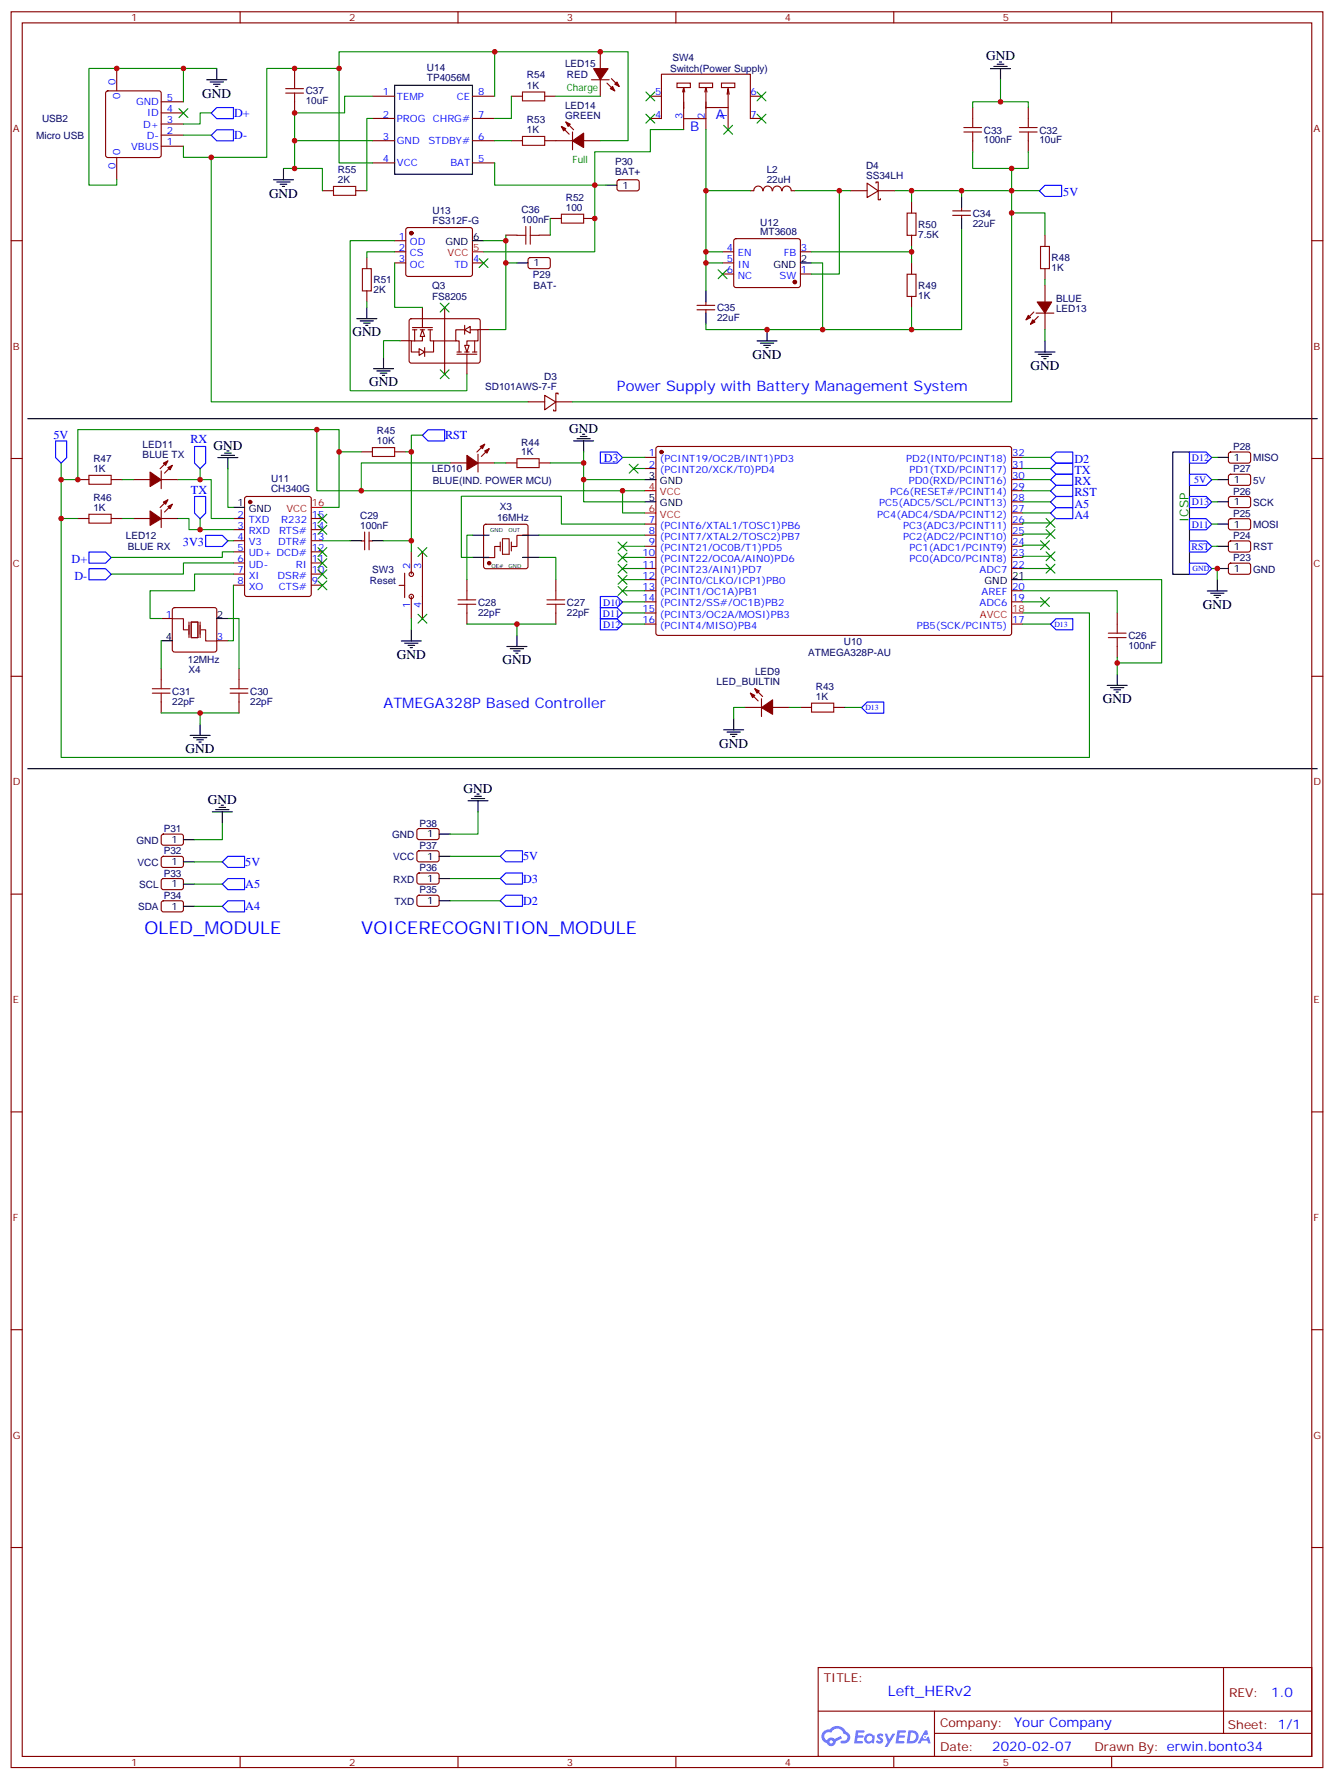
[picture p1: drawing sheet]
<svg xmlns="http://www.w3.org/2000/svg" width="423mm" height="565mm" viewBox="0 0 423 565" stroke-linecap="round" stroke-linejoin="round" font-family="sans-serif">
<g fill="none" stroke="#000" stroke-width=".35">
<path d="M305.2 62.3v3.5M305.2 69.4v3.5M224 92.3v3.5M224 99.3v3.6M254 83.5h3.5M8.8 132.9h409.2M204.6 159.3h3.5M204.6 152.3h3.5M372.2 143.5h5.3v38.8h-5.3zM386.3 159.3h3.5M386.3 152.3h3.5M386.3 145.2h3.5"/>
<path d="M74.1 161.1h3.5M111.1 171.7h3.6M118.2 171.7h3.5M149.9 177h5.3M149.9 169.9h5.3M165.8 177h5.3M165.8 169.9h5.3M386.3 173.4h3.5M386.3 166.4h3.5M68.8 196.4h3.5M321 184h3.6M386.3 180.5h3.5"/>
<path d="M51.2 203.4h3.5M8.8 244h409.2"/>
</g>
<g fill="none" stroke="#870000" stroke-width=".35">
<path d="M206.4 37.6h3.5M206.4 30.6h3.5M209.9 37.7v-14.1h28.2v14.1M214.8 26.4h4.3v1.4h-4.3zM216.6 29.2l.4-1.4v6.3M217 27.8l.3 1.4M217 32.4v8.7M217 37.7h7M221.9 26.4h4.2v1.4h-4.2zM224 27.8v13.3M224 27.8l.4 1.4M224 27.8l-.3 1.4"/>
<path d="M229 26.4h4.2v1.4h-4.2zM230.7 29.9l.4-1.8v6h-7.1M231.1 28.1l.3 1.8M231.1 34.1v7M238.1 37.6h3.6M238.1 30.6h3.6M308.7 34.1v3.5M326.3 34.1v3.5M275.2 58.1l3.5 2.5-3.5 2.1zM278 58.1v-.3h.7v5.6h.7v-.3M308.7 44.7v3.5M326.3 44.7v3.5"/>
<path d="M229.3 79.9h3.5M233.1 76l.4-.2h19.8l.5 .2 .2 .5-.1 14.4-.6 .4-20-.1-.5-.6v-14.1zM238.1 60.5h1.1M239.2 60.6a1.41 1.41 0 0 1 1.4-1.5 1.41 1.41 0 0 1 1.4 1.5M242.2 60.6a1.41 1.41 0 0 1 1.4-1.5 1.41 1.41 0 0 1 1.4 1.5M245.2 60.6a1.41 1.41 0 0 1 1.4-1.5 1.41 1.41 0 0 1 1.4 1.5M248.2 60.6a1.41 1.41 0 0 1 1.5-1.5 1.41 1.41 0 0 1 1.4 1.5M251.2 60.5h1M254 79.9h3.5M269.9 60.5h5.3M278.7 60.5h5.3M289.3 64.1v3.5"/>
<path d="M289.3 74.6v3.6M302.3 68.4h5.7M302.3 67h5.7M305.2 65.9v1.1M305.2 68.4v1M331.6 74.6v3.6M116.4 81.7v3.5M116.4 92.3v3.5M221.2 98.3h5.6M221.2 96.9h5.6M224 95.9v1M224 98.3v1.1"/>
<path d="M229.3 87h3.5M229.3 83.5h3.5M254 87h3.5M289.3 83.5v3.5M289.3 94.1v3.5M328.1 99.1l-2.5 2.4M328.8 99.4h5.6M331.6 85.2v3.6M331.6 90.5v5.3M331.6 99.3v5.3M130.1 101.4l.4-.2h21.5l.4 .7-.1 12.9-.6 .5-21.4-.1-.5-.6v-12.7zM130.9 104h6.3"/>
<path d="M130.9 104.7h1.4M131.6 104.7v3.5M133.3 104.7h1.5M134.1 104.7v3.5h-3.6v3.6h2.5M134.1 101.2v2.8M134.8 110.3v2.9M135.8 104.7h1.4M136.5 104.7v3.5h1.1v3.6h-2.8M137.6 108.2h7M141.1 101.2v14.1M145 112.5h6.3M145 111.8h1.4"/>
<path d="M147.5 104.7h-2.9v3.5h1.1v3.6M147.5 103.3v2.8M147.5 111.8h1.4M148.2 112.5v2.8M149.2 104.7h2.5v3.5h-3.5v3.6M149.9 111.8h1.4M150.6 108.2v3.6M329.5 100.5l-2.5 2.4M167.6 127.6h5.3M172.9 125.5l3.5 2.1-3.5 2.5zM176.4 127.6h5.3M177.1 125.2v-.4h-.7v5.7h-.7v-.4"/>
<path d="M24.7 152.3h3.5M35.3 152.3h3.5M42.3 152.3h5.3M51.2 152.3h5.2M51.2 149.5v5.6M53.3 146.3l-2.5 2.5M53.3 158.7l-2.5 2.4M54.7 147.7l-2.5 2.5M77.8 157.8l.5-.2h19.8l.6 .4 .1 30.7-.5 .6-20 .1-.6-.5-.1-30.6zM114.7 143.4h3.5M125.2 143.4h3.6M142.9 147h5.3"/>
<path d="M151.7 147h5.3M151.7 144.2v5.7M153.8 141l-2.5 2.5M155.2 142.4l-2.4 2.5M160.5 147h3.5M171.1 147h3.5M204.6 145.2h3.5M204.6 148.7h3.5M208.4 141.9l.4-.2 111.8 .1 .4 .6v58.9l-.7 .4-111.7-.1-.5-.6v-58.6zM321 145.2h3.6M321 148.7h3.6M321 159.3h3.6"/>
<path d="M321 155.8h3.6M321 152.3h3.6M390.1 157.8l.4-.2 5.9 .1 .5 .6-.1 2.4-.6 .4h-5.9l-.5-.7v-2.1zM390.1 150.8l.4-.2h5.9l.5 .7-.1 2.4-.6 .4-5.9-.1-.5-.6v-2.1zM390.1 143.7l.4-.2 5.9 .1 .5 .6-.1 2.4-.6 .4h-5.9l-.5-.7v-2.1zM24.7 164.6h3.5M35.3 164.6h3.5M42.3 164.6h5.3M51.2 161.8v5.7M51.2 164.6h5.2M54.7 160.1l-2.5 2.5M74.1 164.6h3.5"/>
<path d="M74.1 168.1h3.5M74.1 171.7h3.5M74.1 175.2h3.5M74.1 178.7h3.5M98.8 164.6h3.5M98.8 168.1h3.5M98.8 171.7h3.5M98.8 175.2h3.5M98.8 178.7h3.5M114.7 171.7h1M115.7 168.9v5.6M117.1 168.9v5.6"/>
<path d="M117.1 171.7h1.1M130.5 175.2v7M134.1 175.2v21.2M153.7 166.6l.5-.2h12.7l.5 .2 .2 .5v12.7l-.3 .5-.4 .2h-12.7l-.5-.2-.2-.5v-12.7zM158.7 173.5h-1.7v3.5h-3.5M167.6 170h-3.6v3.5h-1.7M204.6 166.4h3.5M204.6 169.9h3.5M204.6 173.4h3.5M204.6 177h3.5M321 166.4h3.6M321 169.9h3.6"/>
<path d="M321 173.4h3.6M321 177h3.6M321 162.8h3.6M390.1 179l.4-.2h5.9l.5 .7-.1 2.4-.6 .4-5.9-.1-.5-.6v-2.1zM390.1 171.9l.4-.2 5.9 .1 .5 .6-.1 2.4-.6 .5-5.9-.1-.5-.7v-2.1zM390.1 164.9l.4-.2h5.9l.5 .7-.1 2.4-.6 .4-5.9-.1-.5-.6v-2.1zM51.2 196.4h3.5M54.9 193.1l.5-.2h12.7l.5 .2 .2 .5v12.7l-.2 .5-.5 .2h-12.7l-.5-.2-.2-.5v-12.7zM74.1 185.8h3.5M74.1 182.2h3.5M98.8 185.8h3.5M98.8 182.2h3.5"/>
<path d="M126.6 185.8h1.8M128.4 182v7.7M130.5 189.3v7.1M148.2 184v3.5M148.2 194.6v3.5M176.4 184v3.5M176.4 194.6v3.5M204.6 180.5h3.5M204.6 184h3.5M204.6 187.5h3.5M204.6 191.1h3.5M204.6 194.6h3.5"/>
<path d="M204.6 198.1h3.5M321 180.5h3.6M321 187.5h3.6M321 191.1h3.6M321 198.1h3.6M354.5 194.6v3.5M51.2 212.2v3.6M68.8 203.4h3.5M75.8 212.2v3.6M239.5 218.6l2.5 2.5M354.5 205.2v3.5M51.2 222.8v3.5"/>
<path d="M75.8 222.8v3.5M236.4 224.6h5.3M238.1 220.1l2.5 2.4M241.7 221.8v5.7M245.2 224.6h5.3M254 224.6h3.5M264.6 224.6h3.5"/>
<circle cx="130.5" cy="189.4" r=".71"/>
<circle cx="130.5" cy="182.3" r=".71"/>
</g>
<g fill="#870000" stroke="#870000" stroke-width=".35">
<path d="M238.1 220.1l1.4 .7-.7 .7z"/>
<path d="M239.5 218.6l1.4 .8-.7 .7z"/>
<path d="M241.7 224.6l3.5-2.4v4.6z"/>
<path d="M153.8 143.2l1.4-.8-.7 1.5z"/>
<path d="M152.4 141.7l1.4-.7-.7 1.4z"/>
<path d="M148.2 144.6l3.5 2.4-3.5 2.1z"/>
<path d="M53.3 148.4l1.4-.7-.7 1.4z"/>
<path d="M51.9 147l1.4-.7-.7 1.4z"/>
<path d="M47.6 149.9l3.6 2.4-3.6 2.1z"/>
<path d="M53.3 160.8l1.4-.7-.7 1.4z"/>
<path d="M51.9 159.4l1.4-.7-.7 1.4z"/>
<path d="M47.6 162.2l3.6 2.5-3.6 2.1z"/>
<path d="M327.7 101.5l.7 .7-1.4 .7z"/>
<path d="M326.3 100.1l.7 .7-1.4 .7z"/>
<path d="M329.1 95.9h4.6l-2.1 3.5z"/>
<circle cx="155.2" cy="178.8" r=".53"/>
<circle cx="209.9" cy="143.5" r=".53"/>
<circle cx="79.4" cy="159.4" r=".53"/>
<circle cx="252.2" cy="89.5" r=".53"/>
</g>
<g fill="none" stroke="#a10000" stroke-width=".35">
<path d="M308.7 37.7v2.8M326.3 37.7v2.8M305.9 41.9h5.6M305.9 40.5h5.6M308.7 41.9v2.8M323.5 41.9h5.6M323.5 40.5h5.6M326.3 41.9v2.8M287.9 67.7h2.8v7h-2.8zM330.2 78.2h2.8v7.1h-2.8zM115 85.3h2.8v7.1h-2.8zM287.9 87.1h2.8v7h-2.8z"/>
<path d="M28.2 150.9h7.1v2.8h-7.1zM118.2 142.1h7v2.8h-7zM164 145.6h7.1v2.8h-7.1zM28.2 163.3h7.1v2.8h-7.1zM145.3 191.8h5.7M145.3 190.4h5.7M148.2 187.6v2.8M148.2 191.8v2.9M173.6 191.8h5.6M173.6 190.4h5.6M176.4 187.6v2.8M176.4 191.8v2.9"/>
<path d="M354.5 198.2v2.8M48.3 218.6h5.7M51.2 215.8v2.8M73 218.6h5.7M75.8 215.8v2.8M351.7 202.4h5.7M351.7 201h5.7M354.5 202.4v2.8M48.3 220.1h5.7M51.2 220.1v2.8M73 220.1h5.7M75.8 220.1v2.8"/>
<path d="M257.5 223.2h7.1v2.9h-7.1z"/>
</g>
<path d="M158.7 172.1v2.8M159.5 171h2.1v5h-2.1zM162.3 172.1v2.8" fill="none" stroke="#871200" stroke-width=".35"/>
<path d="M204.6 155.8h3.5M98.8 161.1h3.5M204.6 162.8h3.5M321 194.6h3.6" fill="none" stroke="#f00" stroke-width=".35"/>
<path d="M54.7 196.4h3.5v3.5h1.4M60 197.5v4.9M60.7 197.5h2.1v4.9h-2.1zM63.5 197.5v4.9M63.9 199.9h1.4v3.6h3.5" fill="none" stroke="#870012" stroke-width=".35"/>
<g fill="#fff" stroke="#870000" stroke-width=".35">
<path d="M134.1 104.7l.7 2.1h-1.5z"/>
<path d="M133 110.7l1.8 1.1-1.8 1z"/>
<path d="M147.5 109.6h1.4l-.7 2.2z"/>
<path d="M147.5 104.7l1.7-1.1v2.2z"/>
</g>
<g fill="none" stroke="#870000" stroke-width=".35">
<path d="M3.5 3.7h416.3v557.4h-416.3zM7.1 7.3h409.2v550.3h-409.2zM76.2 3.7v3.6M145.3 3.7v3.6M190.5 16.4v5.3M214.5 3.7v3.6M283.6 3.7v3.6M352.8 3.7v3.6M33.7 29.1l.5-.2h16.2l.5 .2 .3 .5v19.7l-.3 .5-.5 .2h-16.2l-.5-.2-.2-.5v-19.7zM37 21.7v7.1M51.2 32.3h7M51.2 35.8h7"/>
<path d="M51.2 39.4h7M93.5 21.7v3.6M93.5 32.3v3.5M118.2 30.6h7M118.2 37.6h7M149.9 30.6h7.1M149.9 37.6h7.1M162.3 30.6h3.5M172.9 30.6h3.5M179.6 38.7l2.4 2.5M187.7 25.3h5.6M190.5 25.3v5.3"/>
<path d="M192.6 26.4l2.5 2.5M194 25l2.5 2.4M37 50v7M51.2 42.9h7M51.2 46.4h7M118.2 44.7h7M118.2 51.7h7M149.9 44.7h7.1M149.9 51.7h7.1M162.3 44.7h3.5M172.9 44.7h8.8M178.2 40.1l2.4 2.5"/>
<path d="M181.7 41.9v5.6M185.2 44.7h5.3M196 57.3l.5-.2h5.9l.4 .7v2.4l-.7 .4-5.9-.1-.4-.6v-2.1zM3.5 76.4h3.6M102.3 60.5h3.5M112.9 60.5h3.5M125.2 76.4h3.6M125.2 79.9h3.6M129 72.4l.5-.2h19.7l.5 .2 .2 .5v14.4l-.7 .5-20-.1-.4-.6v-14.2zM160.5 74.6h3.5M171.1 74.6h3.5M174.6 69.4h3.6"/>
<path d="M185.2 69.4h3.5M416.3 76.4h3.5M125.2 83.5h3.6M134.1 97.6v3.5M141.1 97.6v3.5M149.9 83.5h3.6M167.8 82l.5-.2h5.9l.4 .7v2.4l-.7 .4-5.9-.1-.4-.6v-2.1zM127 108.2h3.5M141.1 115.2v3.5M148.2 115.2v3.5M151.7 104.6h3.5M3.5 145.6h3.6"/>
<path d="M416.3 145.6h3.5M3.5 214.7h3.6M416.3 214.7h3.5M3.5 283.8h3.6M416.3 283.8h3.5M3.5 353h3.6M416.3 353h3.5M3.5 422.1h3.6M416.3 422.1h3.5M3.5 491.3h3.6M416.3 491.3h3.5M259.6 529.4h156.7v28.2h-156.7z"/>
<path d="M388.3 529.4v20.9M76.2 557.6v3.5M145.3 557.6v3.5M214.5 557.6v3.5M259.7 543.2h156.4M283.6 557.6v3.5M296.6 550.3h119.5M296.6 543.2v14.1M352.8 557.6v3.5"/>
</g>
<path d="M125.2 27.1h24.7v28.2h-24.7zM192.3 58.8h3.5M149.9 76.4h3.6M164 83.5h3.6" fill="none" stroke="#000" stroke-width=".35"/>
<path d="M90.7 29.6h5.6M90.7 28.1h5.6M93.5 25.3v2.8M93.5 29.6v2.8M165.8 29.2h7.1v2.8h-7.1zM105.8 59.2h7.1v2.8h-7.1zM165.8 43.3h7.1v2.8h-7.1zM164 74.7h2.9M166.9 71.9v5.6M168.3 71.9v5.6M168.3 74.7h2.8M178.2 68h7v2.8h-7z" fill="none" stroke="#a10000" stroke-width=".35"/>
<g fill="#870000" stroke="#870000" stroke-width=".35">
<path d="M178.2 40.1l1.4 .7-.7 .8z"/>
<path d="M179.6 38.7l1.4 .7-.7 .7z"/>
<path d="M181.7 44.7l3.5-2.4v4.5z"/>
<path d="M193.7 28.1l.7-.7 .7 1.5z"/>
<path d="M195.1 26.7l.7-.7 .7 1.4z"/>
<path d="M188.4 21.8h4.6l-2.5 3.5z"/>
<circle cx="130.5" cy="74" r=".53"/>
</g>
<path d="M149.9 79.9h3.6" fill="none" stroke="#f00" stroke-width=".35"/>
<g fill="#5487ff">
<path d="M278.6 550.6a1.22 1.22 0 0 1 1.7 .2l-.3 .6a.47 .47 0 0 0-.4-.4 .47 .47 0 0 0-.5 .2l.2 .2a1.14 1.14 0 0 1 .7 1.8 1.14 1.14 0 0 1-1.9 0l-.2-.2 .5-.6 .7 .4a.29 .29 0 0 0 .4-.2 .29 .29 0 0 0-.3-.3 1.04 1.04 0 0 1-.6-1.7z"/>
<path d="M271.6 549.3h2.4l.3 .2-.1 .5h-1.8l-.2 .9h1.6l.3 .4-.4 .3h-1.6l-.1 1.1 1.7 .1 .2 .3-.2 .3-2.7 .1z"/>
<path d="M284.8 549.3l2.7 .2-.2 .5h-1.8l-.1 .9h1.5l.3 .4-.4 .3h-1.5l-.2 1.1 1.7 .1 .2 .3-.2 .3-2.6 .1z"/>
<path d="M293.5 549.3h.7l.4 1.3-.6 .3a.69 .69 0 0 0-1.1 .3 .69 .69 0 0 0 .5 .9 .69 .69 0 0 0 .9-.6l.4-.3 .6 2.2h-.8l-.2-.8h-1.7l-.5 .8h-.9z"/>
<path d="M280.8 550.4h.7l.7 1.8 1.1-1.8h.8l-2.5 4.2h-.9l1-1.6z"/>
<path d="M288.3 549.3l-.6 4.2h1.4a2.11 2.11 0 0 0 2.4-2.2 2.11 2.11 0 0 0-2.5-2zM289 550a1.43 1.43 0 0 1 1.7 1.6 1.43 1.43 0 0 1-2 1.1z"/>
<path d="M274.6 550.9a1.54 1.54 0 0 0 0 2.2 1.54 1.54 0 0 0 2.1 .1l.6 .3 .3-2.3-.6-.3a1.49 1.49 0 0 0-2.4 0zM274.9 551.9a.95 .95 0 0 1 1.9 0 .95 .95 0 0 1-1.9 0z"/>
<path d="M261.4 549.7a2.18 2.18 0 0 0 1 3.7 1.44 1.44 0 0 0 1.7 .9 1.44 1.44 0 0 0 1.1-1.5l2-1-.4-.7-1.9 1a1.47 1.47 0 0 0-2.5 .4 1.39 1.39 0 0 1-.6-1.9 1.39 1.39 0 0 1 2-.5 2.12 2.12 0 0 1 2.1-1.3 2.12 2.12 0 0 1 1.9 1.7 1.14 1.14 0 0 1 1.1 1.4 1.14 1.14 0 0 1-1.6 .7 .43 .43 0 0 0-.6 .4 .43 .43 0 0 0 .4 .5 1.98 1.98 0 0 0 2.6-1.3 1.98 1.98 0 0 0-1.3-2.5 3.1 3.1 0 0 0-5.2-.7l-.9 .1zM263.2 553a.55 .55 0 0 1 1.1 0 .55 .55 0 0 1-1.1 0z"/>
<circle cx="293.6" cy="551.4" r=".26"/>
</g>
<path d="M51.4 265l.5-.2 5.9 .1 .4 .6-.1 2.4-.6 .4h-5.9l-.4-.7v-2.1zM51.4 272.1l.5-.2h5.9l.4 .7-.1 2.3-.6 .5-5.9-.1-.4-.6v-2.1zM51.4 279.1l.5-.2 5.9 .1 .4 .6-.1 2.4-.6 .4h-5.9l-.4-.7v-2.1zM132.5 277.3l.5-.2 5.9 .1 .4 .6v2.4l-.7 .5-5.9-.1-.4-.6v-2.2zM132.5 270.3l.5-.2h5.9l.4 .7v2.4l-.7 .4-5.9-.1-.4-.6v-2.1zM132.5 263.2l.5-.2 5.9 .1 .4 .6v2.4l-.7 .5-5.9-.1-.4-.6v-2.2zM51.4 286.2l.5-.2h5.9l.4 .7-.1 2.4-.6 .4-5.9-.1-.4-.6v-2.1zM132.5 284.4l.5-.2 5.9 .1 .4 .6v2.4l-.7 .4h-5.9l-.4-.7v-2.1z" fill="none" stroke="#870000" stroke-width=".35"/>
<g fill="none" stroke="#000" stroke-width=".35">
<path d="M317.1 19.7h.8M65.6 25.3h6.4M66.7 26h4.2M67.7 26.7h2.1M68.4 27.4h.7M68.8 21.8v3.5M314.3 21.8h6.4M315.4 21.1h4.2M316.4 20.4h2.2M317.5 21.8v3.5M86.8 57.1h6.3M87.8 57.8h4.3"/>
<path d="M88.9 58.5h2.1M89.6 59.2h.7M90 53.5v3.6M116.4 97.6v3.6M113.2 101.2h6.4M114.3 101.9h4.2M115.4 102.6h2.1M116.1 103.3h.7M118.5 117h6.4M119.6 117.8h4.2M120.6 118.5h2.2M121.4 119.2h.7"/>
<path d="M121.7 113.5v3.5M240.2 108.2h6.4M241.3 108.9h4.2M242.4 109.6h2.1M243.1 110.3h.7M243.4 104.7v3.5M328.4 111.8h6.4M329.5 112.5h4.2M330.6 113.2h2.1M331.3 113.9h.7M331.6 108.2v3.6M182 140h6.4"/>
<path d="M183.1 139.3h4.2M184.1 138.6h2.2M184.9 137.9h.7M185.2 140v3.5M69.1 145.3h6.4M70.2 144.6h4.2M71.3 143.9h2.1M72 143.2h.7M72.3 145.3v3.5M130.5 199.9v3.6M383.1 187.6h6.4M384.2 188.3h4.2"/>
<path d="M385.2 189h2.1M385.9 189.7h.7M386.3 184.1v3.5M127.4 203.5h6.3M128.4 204.2h4.2M129.5 204.9h2.1M130.2 205.6h.7M160.9 205.2h6.3M161.9 205.9h4.3M163 206.7h2.1M163.7 207.4h.7M164 201.7v3.5"/>
<path d="M351.4 217.6h6.3M352.4 218.3h4.3M353.5 219h2.1M354.2 219.7h.7M354.5 214.1v3.5M60.3 233.5h6.4M61.4 234.2h4.2M62.4 234.9h2.2M63.1 235.6h.8M63.5 229.9v3.6M229.7 231.7h6.3M230.7 232.4h4.2"/>
<path d="M231.8 233.1h2.1M232.5 233.8h.7M232.8 228.2v3.5M67.4 257.7h6.3M68.4 257h4.3M69.5 256.3h2.1M70.2 255.6h.7M70.6 257.7v3.6M148.5 254.2h6.4M149.6 253.5h4.2M150.6 252.8h2.2M151.3 252.1h.7"/>
<path d="M151.7 254.2v3.5M58.2 266.6h3.5M58.2 273.6h3.5M139.3 278.9h3.6M139.3 271.9h3.6M139.3 264.8h3.6M58.2 280.7h3.5M58.2 287.7h3.5M139.3 286h3.6"/>
</g>
<g fill="none" stroke="#00f" stroke-width=".35">
<path d="M67 35.9l1.8-1.8h5.3v3.6h-5.3zM67 43l1.8-1.8h5.3v3.5h-5.3zM329.8 60.6l1.8-1.8h5.3v3.6h-5.3zM17.6 140h3.6v5.3l-1.8 1.7-1.8-1.7zM135.8 136.4h5.3v3.6h-5.3l-1.7-1.8zM61.7 157.6h3.6v5.3l-1.8 1.8-1.8-1.8zM61.7 141.7h3.6v5.3l-1.8 1.8-1.8-1.8zM190.5 143.5h5.3l1.8 1.8-1.8 1.7h-5.3zM333.4 152.3l1.7-1.7h5.3v3.5h-5.3zM333.4 155.9l1.7-1.8h5.3v3.5h-5.3zM333.4 159.4l1.7-1.8h5.3v3.5h-5.3zM335.1 143.5h5.3v3.5h-5.3l-1.7-1.7z"/>
<path d="M335.1 147h5.3v3.6h-5.3l-1.7-1.8zM377.5 157.6h5.3l1.7 1.8-1.7 1.7h-5.3zM377.5 150.6h5.3l1.7 1.7-1.7 1.8h-5.3zM377.5 143.5h5.3l1.7 1.8-1.7 1.7h-5.3zM28.2 175.3h5.3l1.8 1.7-1.8 1.8h-5.3zM65.3 170h5.3l1.7 1.7-1.7 1.8h-5.3zM333.4 162.9l1.7-1.8h5.3v3.6h-5.3zM377.5 178.8h5.3l1.7 1.7-1.7 1.8h-5.3zM377.5 171.7h5.3l1.7 1.8-1.7 1.8h-5.3zM377.5 164.7h5.3l1.7 1.7-1.7 1.8h-5.3zM28.2 180.5h5.3l1.8 1.8-1.8 1.8h-5.3zM190.5 196.4h5.3l1.8 1.8-1.8 1.7h-5.3z"/>
<path d="M190.5 192.9h5.3l1.8 1.8-1.8 1.7h-5.3zM190.5 189.4h5.3l1.8 1.7-1.8 1.8h-5.3zM333.4 198.2l1.7-1.8h5.3v3.5h-5.3zM275.2 222.9h5.3v3.5h-5.3l-1.8-1.8zM70.6 273.6l1.7-1.7h5.3v3.5h-5.3zM158.7 271.9l1.8-1.8h5.3v3.5h-5.3zM158.7 278.9l1.8-1.8h5.3v3.6h-5.3zM70.6 280.7l1.7-1.8h5.3v3.5h-5.3zM70.6 287.7l1.7-1.7h5.3v3.5h-5.3zM158.7 286l1.8-1.8h5.3v3.5h-5.3z"/>
</g>
<g fill="none" stroke="#008700" stroke-width=".35">
<path d="M157 16.4h42.3v28.3h-8.8M58.2 32.3v-10.6h-30v37.1h8.8v-1.8M58.2 21.7h10.6M67 35.8h-3.5v3.6h-5.3M107.6 21.7v-5.3h49.4v14.2M118.2 37.6h-1.8v22.9M118.2 30.6h-8.8v5.2h-15.9v17.7h-3.5M162.3 30.6v7h-5.3M176.4 30.6h14.1M308.7 34.1v-1.8h17.6v1.8M317.5 25.3v7M58.2 46.4v3.6h26.5v-28.3h22.9v30h10.6"/>
<path d="M58.2 42.9h8.8M67 50v77.6h100.6M93.5 53.5h8.8v7M93.5 44.7h24.7M157 51.7v7.1h35.3M157 44.7h5.3M217 41.1h-10.6v7.1h-17.7v31.7h-35.2M224 41.1v42.4h5.3M308.7 48.2v5.3h17.6v-5.3M321 53.5v74.1h-139.3M125.2 79.9h-8.8v1.8M125.2 76.4h-14.1v47.6h37.1v-5.3"/>
<path d="M160.5 76.4v7.1h3.5M160.5 74.6v1.8h-7M174.6 69.4v5.2M224 60.5h14.1M224 79.9h5.3M252.2 60.5h14.1v26.5h-8.8M257.5 79.9h31.8M266.3 60.5h3.6M284 60.5h5.3v3.6M289.3 60.5h15.9v1.8M289.3 78.2v5.3M305.2 72.9v31.7h-15.9"/>
<path d="M305.2 60.5h24.6M321 67.6h10.6v7M116.4 95.8v1.8M125.2 83.5v14.1h8.9M160.5 83.5v21.1h-5.3M224 83.5v8.8M257.5 83.5h3.6v21.1h-37.1v-1.7M289.3 97.6v7h-28.2M331.6 88.8v1.7M127 108.2h-5.3v5.3M331.6 104.6v3.6M100.5 136.4v19.4h104.1"/>
<path d="M134.1 138.1h-3.6v5.3h-1.7M19.4 152.3h5.3v-15.9h82.9v24.7h-5.3M19.4 147v17.6h5.3M38.8 152.3h3.5M56.4 152.3h10.6v12.3h7.1M63.5 148.7v3.6M72.3 148.7v12.4h1.8M107.6 143.4h7.1M130.5 143.4v28.3h-8.8M142.9 147h-28.2v8.8M157 147h3.5M174.6 147h10.6"/>
<path d="M185.2 152.3v7h19.4M185.2 143.4v8.9h19.4M197.6 155.8v7h7M197.6 145.2h7M201.1 148.7h3.5M324.6 145.2h8.8M324.6 159.3h8.8M324.6 152.3h8.8M324.6 148.7h8.8M324.6 155.8h8.8M384.5 145.2h1.8M384.5 159.3h1.8"/>
<path d="M384.5 152.3h1.8M19.4 164.6v75.9h326.3v-45.9h-21.1M38.8 164.6h3.5M56.4 164.6h3.6v3.5h14.1M63.5 164.6v3.5M72.3 171.7h1.8M74.1 178.7h-15.9v3.5h-22.9M74.1 175.2h-3.5v1.8h-35.3M102.3 171.7h8.8M130.5 171.7v3.5M149.9 169.9h-1.7v14.1M171.1 177h5.3v7"/>
<path d="M171.1 169.9h33.5M197.6 173.4h7M197.6 177h7M204.6 166.4h-26.4v-8.8h-31.8v19.4h3.5M324.6 162.8h8.8M331.6 173.1h-7v.3M333.4 166h-8.8v.4M333.4 169.5h-8.8v.4M333.4 176.6h-8.8v.4M384.5 173.4h1.8M384.5 166.4h1.8M72.3 196.4h3.5v15.8"/>
<path d="M74.1 185.8v17.6h-1.8M74.1 182.2h-12.4v5.3h-14.1v8.9h3.6M130.5 196.4v3.5M148.2 198.1h28.2M164 198.1v3.5M197.6 180.5h7M197.6 191.1h7M197.6 198.1h7M197.6 194.6h7M197.6 187.5h7M197.6 184h7M324.6 184h44.1v26.5h-14.2"/>
<path d="M324.6 187.5h29.9v7.1M324.6 180.5h8.8M324.6 191.1h7M324.6 198.1h8.8M384.5 180.5h1.8v3.5M51.2 203.4v8.8M354.5 208.7v5.3M51.2 226.3h24.6M63.5 226.3v3.6M236.4 224.6h-3.6v3.5M250.5 224.6h3.5M268.1 224.6h5.3"/>
<path d="M151.7 257.7v7.1h-8.8M61.7 273.6h8.9M70.6 261.3v5.3h-8.9M142.9 271.9h15.8M142.9 278.9h15.8M61.7 280.7h8.9M61.7 287.7h8.9M142.9 286h15.8"/>
</g>
<g fill="#c00">
<circle cx="114.7" cy="155.8" r=".88"/>
<circle cx="185.2" cy="152.3" r=".88"/>
<circle cx="197.6" cy="155.8" r=".88"/>
<circle cx="354.5" cy="210.5" r=".88"/>
<circle cx="164" cy="198.1" r=".88"/>
<circle cx="100.5" cy="136.4" r=".88"/>
<circle cx="130.5" cy="143.4" r=".88"/>
<circle cx="24.7" cy="152.3" r=".88"/>
<circle cx="63.5" cy="168.1" r=".88"/>
<circle cx="19.4" cy="152.3" r=".88"/>
<circle cx="321" cy="67.6" r=".88"/>
<circle cx="317.5" cy="32.3" r=".88"/>
<circle cx="305.2" cy="60.5" r=".88"/>
<circle cx="67" cy="50" r=".88"/>
<circle cx="289.3" cy="104.6" r=".88"/>
<circle cx="261.1" cy="104.6" r=".88"/>
<circle cx="188.7" cy="58.8" r=".88"/>
<circle cx="157" cy="16.4" r=".88"/>
<circle cx="93.5" cy="53.5" r=".88"/>
<circle cx="37" cy="21.7" r=".88"/>
<circle cx="58.2" cy="21.7" r=".88"/>
<circle cx="93.5" cy="21.7" r=".88"/>
<circle cx="107.6" cy="21.7" r=".88"/>
<circle cx="93.5" cy="35.8" r=".88"/>
<circle cx="93.5" cy="44.7" r=".88"/>
<circle cx="190.5" cy="16.4" r=".88"/>
<circle cx="188.7" cy="69.4" r=".88"/>
<circle cx="160.5" cy="76.4" r=".88"/>
<circle cx="160.5" cy="83.5" r=".88"/>
<circle cx="224" cy="79.9" r=".88"/>
<circle cx="224" cy="60.5" r=".88"/>
<circle cx="224" cy="83.5" r=".88"/>
<circle cx="243.4" cy="104.6" r=".88"/>
<circle cx="266.3" cy="60.5" r=".88"/>
<circle cx="289.3" cy="79.9" r=".88"/>
<circle cx="289.3" cy="60.5" r=".88"/>
<circle cx="321" cy="60.5" r=".88"/>
<circle cx="321" cy="53.5" r=".88"/>
<circle cx="63.5" cy="152.3" r=".88"/>
<circle cx="63.5" cy="226.3" r=".88"/>
<circle cx="107.6" cy="143.4" r=".88"/>
<circle cx="130.5" cy="171.7" r=".88"/>
<circle cx="19.4" cy="164.6" r=".88"/>
<circle cx="386.3" cy="180.5" r=".88"/>
<circle cx="185.2" cy="147" r=".88"/>
</g>
<g fill="#c00" stroke="#008700" stroke-width=".35">
<path d="M199.7 147.4l2.8 2.8zM199.7 150.2l2.8-2.8z"/>
<path d="M196.1 172.1l2.9 2.8zM199 172.1l-2.9 2.8z"/>
<path d="M196.1 175.6l2.9 2.8zM196.1 178.4l2.9-2.8z"/>
<path d="M196.1 179.1l2.9 2.9zM199 179.1l-2.9 2.9z"/>
<path d="M196.1 182.7l2.9 2.8zM196.1 185.5l2.9-2.8z"/>
<path d="M196.1 186.2l2.9 2.8zM199 186.2l-2.9 2.8z"/>
<path d="M332 179.1l2.8 2.9zM334.8 179.1l-2.8 2.9z"/>
<path d="M330.2 189.7l2.8 2.8zM333 189.7l-2.8 2.8z"/>
<path d="M132.6 195l2.9 2.8zM135.5 195l-2.9 2.8z"/>
<path d="M132.6 173.8l2.9 2.9zM135.5 173.8l-2.9 2.9z"/>
<path d="M100.9 184.4l2.8 2.8zM103.7 184.4l-2.8 2.8z"/>
<path d="M100.9 180.9l2.8 2.8zM103.7 180.9l-2.8 2.8z"/>
<path d="M100.9 177.4l2.8 2.8zM103.7 177.4l-2.8 2.8z"/>
<path d="M100.9 173.8l2.8 2.9zM103.7 173.8l-2.8 2.9z"/>
<path d="M100.9 166.8l2.8 2.8zM103.7 166.8l-2.8 2.8z"/>
<path d="M100.9 163.3l2.8 2.8zM103.7 163.3l-2.8 2.8z"/>
<path d="M227.9 85.6l2.8 2.9zM230.7 85.6l-2.8 2.9z"/>
<path d="M229.7 39.8l2.8 2.8zM232.5 39.8l-2.8 2.8z"/>
<path d="M240.2 29.2l2.9 2.8zM243.1 29.2l-2.9 2.8z"/>
<path d="M240.2 36.3l2.9 2.8zM243.1 36.3l-2.9 2.8z"/>
<path d="M205 36.3l2.8 2.8zM207.8 36.3l-2.8 2.8z"/>
<path d="M205 29.2l2.8 2.8zM207.8 29.2l-2.8 2.8z"/>
<path d="M139.7 117.4l2.8 2.8zM142.5 117.4l-2.8 2.8z"/>
<path d="M139.7 96.2l2.8 2.9zM139.7 99.1l2.8-2.9z"/>
<path d="M152 82.1l2.9 2.8zM154.9 82.1l-2.9 2.8z"/>
<path d="M56.8 34.5l2.8 2.8zM56.8 37.3l2.8-2.8z"/>
<path d="M332 175.2l2.8 2.8zM332 178l2.8-2.8z"/>
<path d="M330.2 171.7l2.8 2.8zM333 171.7l-2.8 2.8z"/>
<path d="M332 168.1l2.8 2.9zM332 171l2.8-2.9z"/>
<path d="M332 164.6l2.8 2.8zM334.8 164.6l-2.8 2.8z"/>
</g>
<g font-size="5.6" fill="#00f">
<text x="45.9" y="296.5">OLED_MODULE</text>
<text x="114.7" y="296.5">VOICERECOGNITION_MODULE</text>
</g>
<g font-size="4.6" fill="#00f">
<text x="195.8" y="124.1">Power Supply with Battery Management System</text>
<text x="121.7" y="224.6">ATMEGA328P Based Controller</text>
<text x="281.7" y="538.4">Left_HERv2</text>
</g>
<g font-size="4.2">
<text x="312.9" y="19.1">GND</text>
<text x="64.2" y="31">GND</text>
<text x="85.4" y="62.7">GND</text>
<text x="111.8" y="106.8">GND</text>
<text x="238.8" y="113.9">GND</text>
<text x="327" y="117.4">GND</text>
<text x="117.1" y="122.7">GND</text>
<text x="180.6" y="137.5">GND</text>
<text x="67.7" y="142.8">GND</text>
<text x="381.7" y="193.2">GND</text>
<text x="125.9" y="209.1">GND</text>
<text x="159.5" y="210.9">GND</text>
<text x="350" y="223.2">GND</text>
<text x="58.9" y="239.1">GND</text>
<text x="228.2" y="237.3">GND</text>
<text x="147.1" y="251.7">GND</text>
<text x="66" y="255.3">GND</text>
</g>
<g font-size="4.2" fill="#00f">
<text x="219" y="41.7">B</text>
<text x="227.1" y="37.9">A</text>
<text x="403.4" y="538.6">1.0</text>
<text x="321.8" y="548.2">Your Company</text>
<text x="314.9" y="556">2020-02-07</text>
</g>
<g font-size="3.9" fill="#00f">
<text x="74.3" y="37.1">D+</text>
<text x="74.3" y="44.2">D-</text>
<text x="337.4" y="62.4">5V</text>
<text x="17" y="139.3">5V</text>
<text x="60.4" y="140.7">RX</text>
<text x="141.2" y="139.3">RST</text>
<text x="191.6" y="146.5">D3</text>
<text x="341" y="147">D2</text>
<text x="341" y="150.6">TX</text>
<text x="341" y="154.1">RX</text>
<text x="60.6" y="156.9">TX</text>
<text x="341" y="157.6">RST</text>
<text x="341" y="161.1">A5</text>
<text x="341" y="164.7">A4</text>
<text x="58.1" y="173.5">3V3</text>
<text x="22.7" y="178.8">D+</text>
<text x="23.6" y="184.1">D-</text>
<text x="77.8" y="274.9">5V</text>
<text x="166" y="273.1">5V</text>
<text x="77.8" y="281.9">A5</text>
<text x="166" y="280.2">D3</text>
<text x="166" y="287.2">D2</text>
<text x="77.8" y="289">A4</text>
</g>
<text font-size="3.9" fill="#060" x="377.2" y="165.7" transform="rotate(-90 377.2 165.7)">ICSP</text>
<g font-size="3.9" fill="#800">
<text x="261.4" y="534">TITLE:</text>
<text x="390" y="538.6">REV:</text>
<text x="298.3" y="548.2">Company:</text>
<text x="389.7" y="548.8">Sheet: 1/1</text>
<text x="298.3" y="555.8">Date:</text>
<text x="347.4" y="555.9">Drawn By: erwin.bonto34</text>
</g>
<g font-size="3.2" fill="#800">
<text x="41.6" y="6.7">1</text>
<text x="110.8" y="6.7">2</text>
<text x="179.9" y="6.7">3</text>
<text x="249.1" y="6.7">4</text>
<text x="318.2" y="6.7">5</text>
<text x="4.1" y="41.8">A</text>
<text x="416.8" y="41.8">A</text>
<text x="4.1" y="111">B</text>
<text x="416.8" y="111">B</text>
<text x="4.1" y="180.1">C</text>
<text x="416.8" y="180.1">C</text>
<text x="4.1" y="249.3">D</text>
<text x="416.8" y="249.3">D</text>
<text x="4.1" y="318.4">E</text>
<text x="416.8" y="318.4">E</text>
<text x="4.1" y="387.6">F</text>
<text x="416.8" y="387.6">F</text>
<text x="4.1" y="456.7">G</text>
<text x="416.8" y="456.7">G</text>
<text x="41.6" y="560.6">1</text>
<text x="110.8" y="560.6">2</text>
<text x="179.9" y="560.6">3</text>
<text x="249.1" y="560.6">4</text>
<text x="318.2" y="560.6">5</text>
</g>
<g font-size="3.2" fill="#000080">
<text x="135.5" y="22.7">U14</text>
<text x="179.3" y="21.2">LED15</text>
<text x="212.6" y="23">Switch(Power Supply)</text>
<text x="213.4" y="19.4">SW4</text>
<text x="97" y="30">C37</text>
<text x="135.5" y="25.9">TP4056M</text>
<text x="167.2" y="28.1">1K</text>
<text x="167.2" y="24.9">R54</text>
<text x="179.9" y="24.7">RED</text>
<text x="97" y="33.2">10uF</text>
<text x="179.3" y="34.5">LED14</text>
<text x="13.3" y="38.8">USB2</text>
<text x="167.2" y="39">R53</text>
<text x="179.3" y="37.7">GREEN</text>
<text x="11.5" y="44.1">Micro USB</text>
<text x="167.2" y="42.3">1K</text>
<text x="312.2" y="45.5">100nF</text>
<text x="312.2" y="42.4">C33</text>
<text x="329.8" y="45.5">10uF</text>
<text x="329.9" y="42.4">C32</text>
<text x="195.2" y="52.5">P30</text>
<text x="274.8" y="53.6">D4</text>
<text x="107.3" y="58.1">2K</text>
<text x="107.3" y="55">R55</text>
<text x="195.2" y="55.7">BAT+</text>
<text x="243.3" y="58">22uH</text>
<text x="243.3" y="54.9">L2</text>
<text x="274.8" y="56.7">SS34LH</text>
<text x="179.6" y="63.8">R52</text>
<text x="137.2" y="71.2">FS312F-G</text>
<text x="137.2" y="68">U13</text>
<text x="165.5" y="70.8">100nF</text>
<text x="165.5" y="67.7">C36</text>
<text x="179.6" y="67">100</text>
<text x="241.3" y="71.6">U12</text>
<text x="308.7" y="72">22uF</text>
<text x="308.7" y="68.9">C34</text>
<text x="241.3" y="74.7">MT3608</text>
<text x="291.4" y="75.5">7.5K</text>
<text x="291.4" y="72.4">R50</text>
<text x="333.7" y="82.9">R48</text>
<text x="118.5" y="89.9">R51</text>
<text x="169.1" y="88.2">P29</text>
<text x="333.7" y="86.1">1K</text>
<text x="118.5" y="93.2">2K</text>
<text x="137.1" y="95.3">FS8205</text>
<text x="137.1" y="91.8">Q3</text>
<text x="169.3" y="91.8">BAT-</text>
<text x="291.4" y="94.9">1K</text>
<text x="291.4" y="91.8">R49</text>
<text x="335.1" y="95.8">BLUE</text>
<text x="227.5" y="102">22uF</text>
<text x="227.5" y="98.8">C35</text>
<text x="335.1" y="99">LED13</text>
<text x="154" y="123.7">SD101AWS-7-F</text>
<text x="172.7" y="120.6">D3</text>
<text x="119.6" y="137.9">R45</text>
<text x="45.3" y="142.1">LED11</text>
<text x="119.6" y="141">10K</text>
<text x="165.4" y="141.4">R44</text>
<text x="391.3" y="142.9">P28</text>
<text x="29.6" y="149.9">1K</text>
<text x="29.6" y="146.7">R47</text>
<text x="45.3" y="145.3">BLUE TX</text>
<text x="137" y="149.9">LED10</text>
<text x="165.4" y="144.6">1K</text>
<text x="391.3" y="150">P27</text>
<text x="397.7" y="146.5">MISO</text>
<text x="86" y="153.1">U11</text>
<text x="137.4" y="153.5">BLUE(IND. POWER MCU)</text>
<text x="397.7" y="153.5">5V</text>
<text x="29.6" y="159">R46</text>
<text x="86" y="156.2">CH340G</text>
<text x="391.3" y="157.1">P26</text>
<text x="397.7" y="160.6">SCK</text>
<text x="29.6" y="162.2">1K</text>
<text x="114.3" y="167.8">100nF</text>
<text x="114.3" y="164.7">C29</text>
<text x="157.7" y="165.4">16MHz</text>
<text x="158.6" y="162.1">X3</text>
<text x="391.3" y="164.1">P25</text>
<text x="397.7" y="167.6">MOSI</text>
<text x="39.9" y="171.2">LED12</text>
<text x="391.3" y="171.2">P24</text>
<text x="40.6" y="174.7">BLUE RX</text>
<text x="391.3" y="178.2">P23</text>
<text x="397.7" y="174.7">RST</text>
<text x="117.4" y="185.3">Reset</text>
<text x="118.1" y="181.7">SW3</text>
<text x="397.7" y="181.7">GND</text>
<text x="151.7" y="195.4">22pF</text>
<text x="151.7" y="192.3">C28</text>
<text x="179.9" y="195.4">22pF</text>
<text x="179.9" y="192.3">C27</text>
<text x="358.1" y="202.8">C26</text>
<text x="256.5" y="208.1">ATMEGA328P-AU</text>
<text x="267.8" y="204.6">U10</text>
<text x="358.1" y="206">100nF</text>
<text x="59.6" y="210.6">12MHz</text>
<text x="59.8" y="213.7">X4</text>
<text x="239.6" y="214.4">LED9</text>
<text x="54.7" y="220.5">C31</text>
<text x="79.4" y="220.5">C30</text>
<text x="227.4" y="217.6">LED_BUILTIN</text>
<text x="258.9" y="219.1">R43</text>
<text x="54.7" y="223.7">22pF</text>
<text x="79.4" y="223.7">22pF</text>
<text x="258.9" y="222.2">1K</text>
<text x="133.1" y="262.4">P38</text>
<text x="43.3" y="267.8">GND</text>
<text x="52" y="264.2">P31</text>
<text x="124.4" y="266.1">GND</text>
<text x="133.1" y="269.5">P37</text>
<text x="43.6" y="274.9">VCC</text>
<text x="52" y="271.2">P32</text>
<text x="124.8" y="273.1">VCC</text>
<text x="44.2" y="281.9">SCL</text>
<text x="52" y="278.3">P33</text>
<text x="124.8" y="280.2">RXD</text>
<text x="133.1" y="276.5">P36</text>
<text x="52" y="285.3">P34</text>
<text x="125.1" y="287.2">TXD</text>
<text x="133.1" y="283.6">P35</text>
<text x="43.8" y="289">SDA</text>
</g>
<g font-size="3.2" fill="#00f">
<text x="36.7" y="27.1" transform="rotate(-90 36.7 27.1)">0</text>
<text x="38.1" y="31.6" transform="rotate(-90 38.1 31.6)">0</text>
<text x="43.2" y="33.4">GND</text>
<text x="52.9" y="32">5</text>
<text x="52.9" y="35.6">4</text>
<text x="121.5" y="30.3">1</text>
<text x="125.9" y="31.7">TEMP</text>
<text x="145" y="31.7">CE</text>
<text x="151.7" y="30.3">8</text>
<text x="207.9" y="30.3">5</text>
<text x="238.1" y="30.3">6</text>
<text x="45.4" y="40.5">D+</text>
<text x="46.7" y="37">ID</text>
<text x="52.9" y="39.1">3</text>
<text x="121.5" y="37.3">2</text>
<text x="125.9" y="38.7">PROG</text>
<text x="137.4" y="38.7">CHRG#</text>
<text x="151.7" y="37.3">7</text>
<text x="207.9" y="37.3">4</text>
<text x="216.6" y="37.9" transform="rotate(-90 216.6 37.9)">3</text>
<text x="223.7" y="37.9" transform="rotate(-90 223.7 37.9)">2</text>
<text x="230.7" y="37.9" transform="rotate(-90 230.7 37.9)">1</text>
<text x="238.1" y="37.3">7</text>
<text x="41.6" y="47.5">VBUS</text>
<text x="46.6" y="44">D-</text>
<text x="52.9" y="42.6">2</text>
<text x="52.9" y="46.1">1</text>
<text x="121.5" y="44.4">3</text>
<text x="125.9" y="45.8">GND</text>
<text x="135.9" y="45.8">STDBY#</text>
<text x="151.7" y="44.4">6</text>
<text x="36.7" y="53.8" transform="rotate(-90 36.7 53.8)">0</text>
<text x="38.1" y="49.3" transform="rotate(-90 38.1 49.3)">0</text>
<text x="121.5" y="51.4">4</text>
<text x="125.9" y="52.8">VCC</text>
<text x="142.9" y="52.8">BAT</text>
<text x="151.7" y="51.4">5</text>
<text x="126.6" y="76.1">1</text>
<text x="130.1" y="77.9">OD</text>
<text x="126.6" y="79.7">2</text>
<text x="126.6" y="83.2">3</text>
<text x="130.1" y="81.4">CS</text>
<text x="150.1" y="83.2">4</text>
<text x="230.6" y="79.7">4</text>
<text x="230.6" y="83.2">5</text>
<text x="234.1" y="81.4">EN</text>
<text x="248.7" y="81.4">FB</text>
<text x="254.2" y="79.7">3</text>
<text x="130.1" y="84.9">OC</text>
<text x="144.2" y="84.9">TD</text>
<text x="230.6" y="86.7">6</text>
<text x="234.1" y="84.9">IN</text>
<text x="234.1" y="88.5">NC</text>
<text x="247.4" y="88.5">SW</text>
<text x="254.2" y="86.7">1</text>
<text x="205.9" y="144.9">1</text>
<text x="205.9" y="148.4">2</text>
<text x="209.4" y="146.7">(PCINT19/OC2B/INT1)PD3</text>
<text x="287.5" y="146.7">PD2(INT0/PCINT18)</text>
<text x="321.2" y="148.4">31</text>
<text x="321.2" y="144.9">32</text>
<text x="378.3" y="146.3">D12</text>
<text x="209.4" y="150.2">(PCINT20/XCK/T0)PD4</text>
<text x="288.4" y="153.7">PD0(RXD/PCINT16)</text>
<text x="288.6" y="150.2">PD1(TXD/PCINT17)</text>
<text x="321.2" y="155.5">29</text>
<text x="321.2" y="152">30</text>
<text x="379" y="153.4">5V</text>
<text x="279" y="160.8">PC5(ADC5/SCL/PCINT13)</text>
<text x="282.5" y="157.3">PC6(RESET#/PCINT14)</text>
<text x="321.2" y="159">28</text>
<text x="378.3" y="160.4">D13</text>
<text x="75.4" y="164.3">2</text>
<text x="75.4" y="167.8">3</text>
<text x="78.9" y="166.1">TXD</text>
<text x="89.2" y="166.1">R232</text>
<text x="99" y="167.8">14</text>
<text x="99" y="164.3">15</text>
<text x="205.9" y="166.1">7</text>
<text x="209.4" y="167.8">(PCINT6/XTAL1/TOSC1)PB6</text>
<text x="278.4" y="164.3">PC4(ADC4/SDA/PCINT12)</text>
<text x="286.6" y="167.8">PC3(ADC3/PCINT11)</text>
<text x="321.2" y="166.1">26</text>
<text x="321.2" y="162.6">27</text>
<text x="378.2" y="167.5">D11</text>
<text x="75.4" y="171.4">4</text>
<text x="78.9" y="169.6">RXD</text>
<text x="78.9" y="173.1">V3</text>
<text x="88.3" y="173.1">DTR#</text>
<text x="88.5" y="169.6">RTS#</text>
<text x="99" y="171.4">13</text>
<text x="205.9" y="169.6">8</text>
<text x="205.9" y="173.1">9</text>
<text x="209.4" y="171.4">(PCINT7/XTAL2/TOSC2)PB7</text>
<text x="286.6" y="171.4">PC2(ADC2/PCINT10)</text>
<text x="321.2" y="173.1">24</text>
<text x="321.2" y="169.6">25</text>
<text x="75.4" y="174.9">5</text>
<text x="75.4" y="178.4">6</text>
<text x="78.9" y="176.7">UD+ DCD#</text>
<text x="99" y="178.4">11</text>
<text x="99" y="174.9">12</text>
<text x="203.9" y="176.7">10</text>
<text x="209.4" y="174.9">(PCINT21/OC0B/T1)PD5</text>
<text x="209.4" y="178.4">(PCINT22/OC0A/AIN0)PD6</text>
<text x="288.6" y="178.4">PC0(ADC0/PCINT8)</text>
<text x="288.6" y="174.9">PC1(ADC1/PCINT9)</text>
<text x="321.2" y="176.7">23</text>
<text x="378.1" y="174.5">RST</text>
<text x="75.4" y="182">7</text>
<text x="75.4" y="185.5">8</text>
<text x="78.9" y="180.2">UD-</text>
<text x="78.9" y="183.7">XI</text>
<text x="88.1" y="183.7">DSR#</text>
<text x="93.9" y="180.2">RI</text>
<text x="99" y="185.5">9</text>
<text x="99" y="182">10</text>
<text x="130.2" y="180.5" transform="rotate(-90 130.2 180.5)">2</text>
<text x="133.7" y="180.5" transform="rotate(-90 133.7 180.5)">3</text>
<text x="203.9" y="180.2">11</text>
<text x="203.9" y="183.7">12</text>
<text x="209.4" y="182">(PCINT23/AIN1)PD7</text>
<text x="209.4" y="185.5">(PCINT0/CLKO/ICP1)PB0</text>
<text x="310.9" y="182">ADC7</text>
<text x="321.2" y="180.2">22</text>
<text x="78.9" y="187.2">XO</text>
<text x="88.5" y="187.2">CTS#</text>
<text x="203.9" y="187.2">13</text>
<text x="203.9" y="190.8">14</text>
<text x="209.4" y="189">(PCINT1/OC1A)PB1</text>
<text x="311.5" y="189">AREF</text>
<text x="321.2" y="190.8">19</text>
<text x="321.2" y="187.2">20</text>
<text x="52.7" y="196.1">1</text>
<text x="130.2" y="193.1" transform="rotate(-90 130.2 193.1)">1</text>
<text x="133.7" y="193.1" transform="rotate(-90 133.7 193.1)">4</text>
<text x="191.3" y="195.8">D11</text>
<text x="191.4" y="192.3">D10</text>
<text x="203.9" y="194.3">15</text>
<text x="203.9" y="197.8">16</text>
<text x="209.4" y="192.5">(PCINT2/SS#/OC1B)PB2</text>
<text x="209.4" y="196.1">(PCINT3/OC2A/MOSI)PB3</text>
<text x="310.9" y="192.5">ADC6</text>
<text x="321.2" y="197.8">17</text>
<text x="68.8" y="203.1">3</text>
<text x="191.4" y="199.3">D12</text>
<text x="209.4" y="199.6">(PCINT4/MISO)PB4</text>
<text x="290.9" y="199.6">PB5(SCK/PCINT5)</text>
</g>
<g font-size="3.2" fill="#060">
<text x="179.9" y="28.9">Charge</text>
<text x="181.7" y="51.8">Full</text>
</g>
<g font-size="3.2">
<text x="197.6" y="59.9">1</text>
<text x="141.3" y="77.9">GND</text>
<text x="150.1" y="76.1">6</text>
<text x="254.2" y="83.2">2</text>
<text x="169.3" y="84.6">1</text>
<text x="245.4" y="84.9">GND</text>
<text x="391.6" y="146.3">1</text>
<text x="205.9" y="152">3</text>
<text x="209.4" y="153.7">GND</text>
<text x="391.6" y="153.4">1</text>
<text x="75.4" y="160.8">1</text>
<text x="205.9" y="159">5</text>
<text x="209.4" y="160.8">GND</text>
<text x="391.6" y="160.4">1</text>
<text x="78.9" y="162.6">GND</text>
<text x="391.6" y="167.5">1</text>
<text x="391.6" y="174.5">1</text>
<text x="312.4" y="185.5">GND</text>
<text x="321.2" y="183.7">21</text>
<text x="391.6" y="181.6">1</text>
<text x="68.8" y="196.1">2</text>
<text x="52.7" y="203.1">4</text>
<text x="54.4" y="267.6">1</text>
<text x="135.6" y="265.9">1</text>
<text x="54.4" y="274.7">1</text>
<text x="135.6" y="272.9">1</text>
<text x="54.4" y="281.7">1</text>
<text x="135.6" y="280">1</text>
<text x="135.6" y="287">1</text>
<text x="54.4" y="288.8">1</text>
</g>
<g font-size="3.2" fill="#f00">
<text x="142" y="81.4">VCC</text>
<text x="150.1" y="79.7">5</text>
<text x="205.9" y="155.5">4</text>
<text x="99" y="160.8">16</text>
<text x="209.4" y="157.3">VCC</text>
<text x="90.9" y="162.6">VCC</text>
<text x="205.9" y="162.6">6</text>
<text x="209.4" y="164.3">VCC</text>
<text x="311" y="196.1">AVCC</text>
<text x="321.2" y="194.3">18</text>
</g>
<g font-size="2.5" fill="#00f">
<text x="378.4" y="181.4">GND</text>
<text x="334.6" y="199.1">D13</text>
<text x="274.6" y="225.5">D13</text>
</g>
<g font-size="1.8">
<text x="155.6" y="168.9">GND</text>
<text x="161.3" y="168.9">OUT</text>
<text x="155.9" y="180.2">OE#</text>
<text x="161.4" y="180.2">GND</text>
</g>
</svg>
